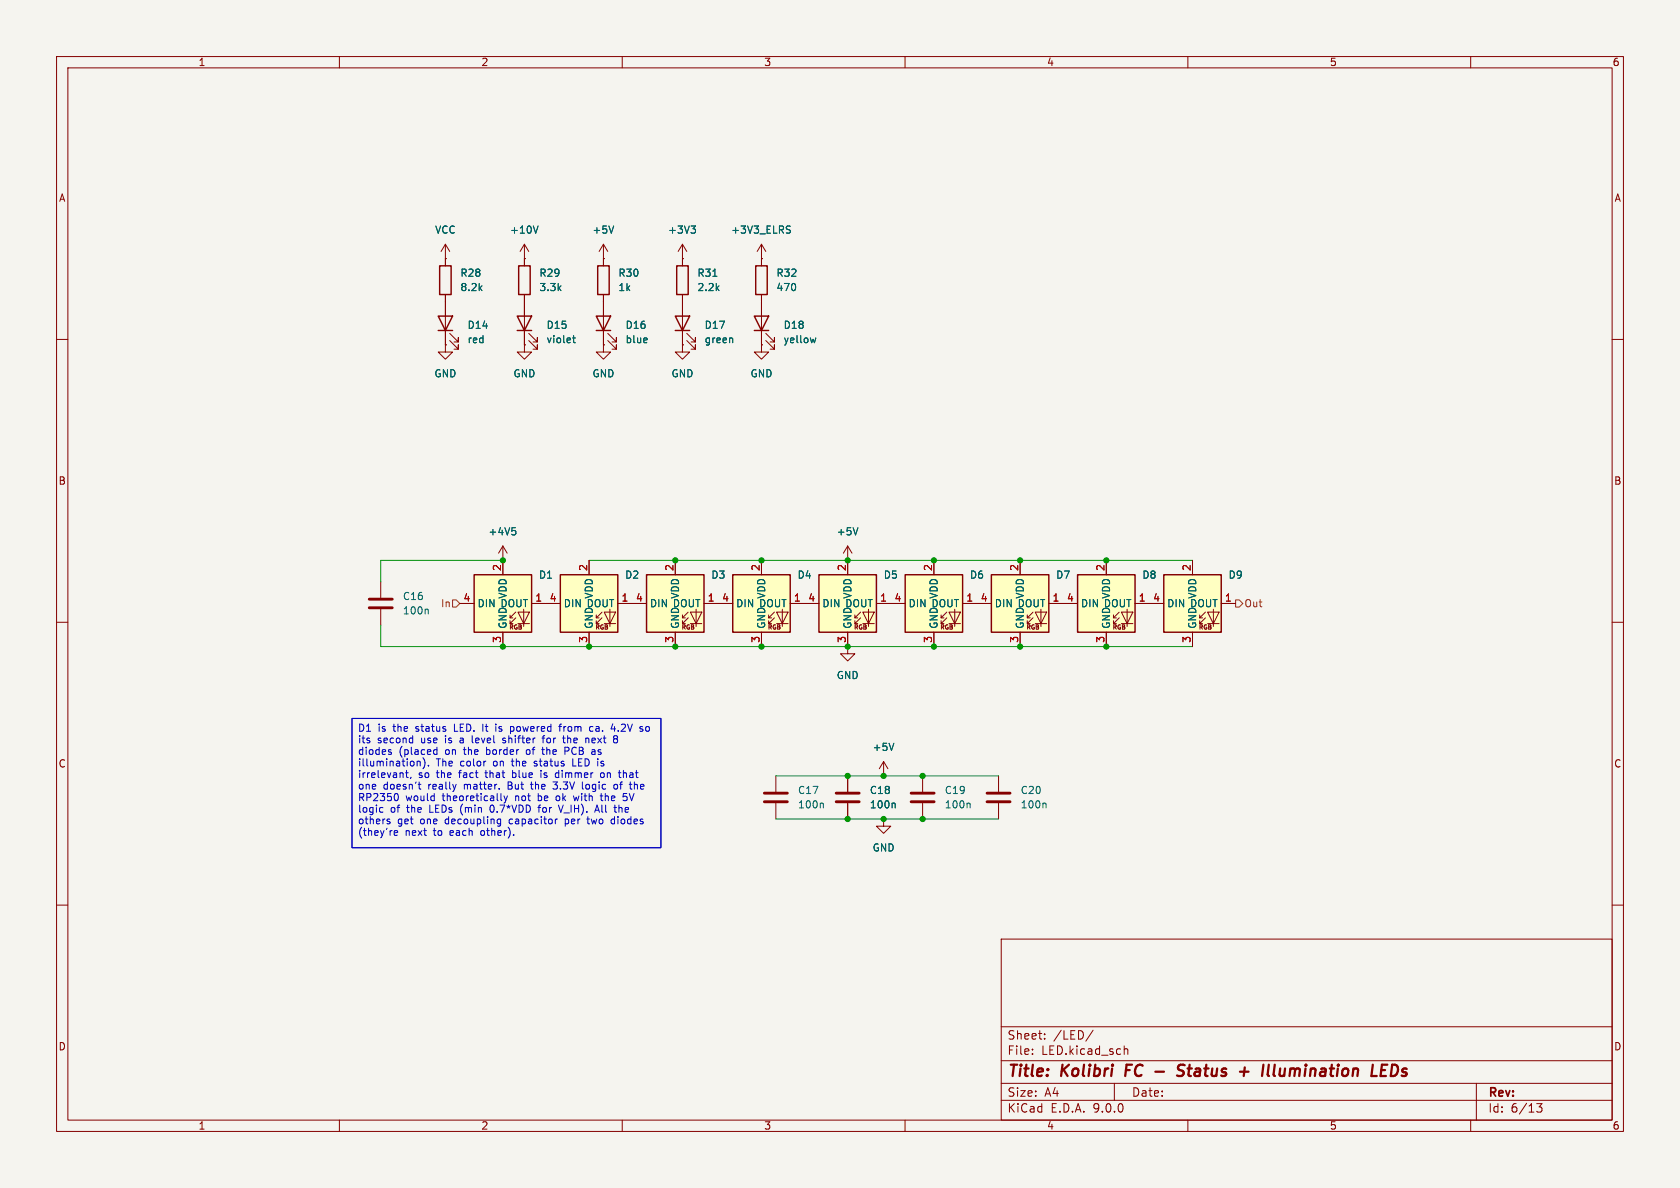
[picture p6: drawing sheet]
<svg xmlns="http://www.w3.org/2000/svg" width="297mm" height="210mm" viewBox="0 0 297 210" stroke-linecap="round" stroke-linejoin="round" font-family="sans-serif">
<path d="M0 0h297v210h-297z" fill="#f5f4ef" stroke="#f5f4ef" stroke-width=".18"/>
<g fill="none" stroke="#840000" stroke-width=".18">
<path d="M10 10h277v190h-277zM12 12h273v186h-273zM60 10v2M110 10v2M160 10v2M210 10v2M260 10v2M78.7 45.7h.1M78.7 43.2v3.8M78.7 52.1v8.9M78.7 43.2l-.7 1.3M78.7 43.2l.8 1.3"/>
<path d="M79.5 58.9l1.5 1.6v-.8v.8h-.7M92.7 45.7h.1M92.7 43.2l-.8 1.3M92.7 43.2l.8 1.3M92.7 43.2v3.8M92.7 52.1v1.2M106.7 45.7h.1M106.7 43.2v3.8M106.7 52.1v8.9M106.7 43.2l-.8 1.3M106.7 43.2l.7 1.3M107.4 58.9l1.6 1.6v-.8v.8h-.8"/>
<path d="M10 60h2M78.7 61v1.2h1.3l-1.3 1.3-1.2-1.3h1.2M78.7 61h.1M79.5 60.2l1.5 1.5v-.7v.7h-.7M92.7 61v1.2h1.3l-1.3 1.3-1.3-1.3h1.3M92.7 61h.1M106.7 61v1.2h1.2l-1.2 1.3-1.3-1.3h1.3M106.7 61h.1M107.4 60.2l1.6 1.5v-.7v.7h-.8M285 60h2M10 110h2M285 110h2"/>
<path d="M156.2 137.2h.1M156.2 134.6l-.8 1.3M156.2 134.6l.8 1.3M156.2 134.6v2.6M10 160h2M177 166h108v32h-108zM285 160h2M60 198v2M110 198v2M160 198v2M177 194.5h108M177 191.5h108"/>
<path d="M177 187.5h108M177 181.5h108M182.5 186.3v.1M182.5 185.5v.1M184.7 183.6v.1M184.7 182.8v.1M193.2 182.1l-1.2 2M197 191.5v3M198.7 184.9v1.5M198.7 185.5l.3-.1 .3 .1 .1 .9M210 198v2M260 198v2"/>
<path d="M261 191.5v6.5M271.7 195.1h.9l-.5 .6 .4 .1v.7l-.2 .1-.6-.1"/>
</g>
<path d="M199.2 188.2l-.3 2M204.3 189.4h1.5M209.4 188.3a.85 .85 0 0 0-1 .1 .45 .45 0 0 0 .2 .8l.3 .1a.49 .49 0 0 1 .4 .5 .49 .49 0 0 1-.5 .4l-.7-.1M219.2 189.4h1.5M223.4 188.2l-.3 2M224.3 188.2l-.2 1.7M225.4 188.2l-.3 1.7 .3 .3M226.3 188.9l-.1 1 .2 .3M244.2 189.2h.7M245.3 188.2h-1l-.2 2h.9M246.6 188.2h-.5l-.2 2 .7-.1" fill="none" stroke="#840000" stroke-width=".4"/>
<path d="M95.1 39.9l-.4 1.3M108.5 39.9l-.4 1.3M114.4 59.8v.2l-.6 .2M158 131.4l-.4 1.3" fill="none" stroke="#006464" stroke-width=".18"/>
<path d="M77.5 55.9h2.5l-1.3 2.5zM77.5 58.4h2.5M77.7 47h2.1v5.1h-2.1zM91.7 47h2v5.1h-2zM105.4 55.9h2.5l-1.2 2.5zM105.4 58.4h2.5M105.7 47h2v5.1h-2z" fill="none" stroke="#840000" stroke-width=".25"/>
<path d="M160 101.6h10.2v10.2h-10.2z" fill="#ffffc2"/>
<g fill="none" stroke="#840000" stroke-width=".18">
<path d="M92.7 53.3v7.7M93.5 58.9l1.5 1.6v-.8v.8h-.8M93.5 60.2l1.5 1.5v-.7v.7h-.8M165.1 99.1v2.5M149.9 114.3v1.3h1.2l-1.2 1.2-1.3-1.2h1.3M149.9 114.3h.1M157.5 106.7h2.5M165.1 111.8v2.5M166.4 109.2h.5M166.4 110.2h.5M167.4 108.2l-1 1v-.5M167.4 109.2l-1 1v-.5"/>
<path d="M167.8 108.2h2l-1 2zM167.8 110.2h2M168.8 107.7v3M170.2 106.7h2.5M163.1 137.2v2.8M176.5 137.2v2.8M163.1 142v2.8M176.5 142v2.8"/>
</g>
<path d="M91.4 55.9h2.6l-1.3 2.5zM91.4 58.4h2.6M160 101.6h10.2v10.2h-10.2z" fill="none" stroke="#840000" stroke-width=".25"/>
<path d="M101.2 59.7h.5M101.4 59.3v1.1l.3 .2M171.3 142l.2 .2v.6M184.7 142l.2 .2v.6" fill="none" stroke="#006464" stroke-width=".18"/>
<path d="M161.1 140.2h4M161.1 141.7h4M174.5 140.2h4.1M174.5 141.7h4.1" fill="none" stroke="#840000" stroke-width=".51"/>
<path d="M175.3 101.6h10.1v10.2h-10.1z" fill="#ffffc2"/>
<path d="M180.3 99.1v2.5M172.7 106.7h2.6M180.3 111.8v2.5M181.6 109.2h.5M181.6 110.2h.5M182.6 108.2l-1 1v-.5M182.6 109.2l-1 1v-.5M183 108.2h2l-1 2zM183 110.2h2M184 107.7v3M185.4 106.7h2.6" fill="none" stroke="#840000" stroke-width=".18"/>
<path d="M175.3 101.6h10.1v10.2h-10.1z" fill="none" stroke="#840000" stroke-width=".25"/>
<path d="M190.5 101.6h10.2v10.2h-10.2z" fill="#ffffc2"/>
<g fill="none" stroke="#840000" stroke-width=".18">
<path d="M149.9 99.1h.1M149.9 96.5l-.8 1.3M149.9 96.5l.7 1.3M149.9 96.5v2.6M195.6 99.1v2.5M188 106.7h2.5M195.6 111.8v2.5M196.8 109.2h.6M196.8 110.2h.6M197.9 108.2l-1.1 1v-.5M197.9 109.2l-1.1 1v-.5M198.2 108.2h2.1l-1 2z"/>
<path d="M198.2 110.2h2.1M199.3 107.7v3M200.7 106.7h2.5"/>
</g>
<path d="M190.5 101.6h10.2v10.2h-10.2z" fill="none" stroke="#840000" stroke-width=".25"/>
<path d="M151.7 93.3l-.4 1.3" fill="none" stroke="#006464" stroke-width=".18"/>
<path d="M144.8 101.6h10.1v10.2h-10.1z" fill="#ffffc2"/>
<g fill="none" stroke="#840000" stroke-width=".18">
<path d="M149.9 99.1v2.5M142.2 106.7h2.6M149.9 111.8v2.5M151.1 109.2h.5M151.1 110.2h.5M152.1 108.2l-1 1v-.5M152.1 109.2l-1 1v-.5M152.5 108.2h2.1l-1.1 2zM152.5 110.2h2.1M153.5 107.7v3M154.9 106.7h2.6M137.2 137.2v2.8"/>
<path d="M149.9 137.2v2.8M137.2 142v2.8M149.9 142v2.8M156.2 144.8v1.3h1.3l-1.3 1.2-1.3-1.2h1.3M156.2 144.8h.1"/>
</g>
<path d="M144.8 101.6h10.1v10.2h-10.1z" fill="none" stroke="#840000" stroke-width=".25"/>
<path d="M135.1 140.2h4.1M135.1 141.7h4.1M147.8 140.2h4.1M147.8 141.7h4.1" fill="none" stroke="#840000" stroke-width=".51"/>
<path d="M145.4 142l.2 .2v.6M158.1 142l.2 .2v.6" fill="none" stroke="#006464" stroke-width=".18"/>
<path d="M205.7 101.6h10.2v10.2h-10.2z" fill="#ffffc2"/>
<g fill="none" stroke="#840000" stroke-width=".18">
<path d="M120.6 45.7h.1M120.6 43.2v3.8M120.6 52.1v8.9M120.6 43.2l-.7 1.3M120.6 43.2l.8 1.3M121.4 58.9l1.5 1.6v-.8v.8h-.7M134.6 45.7h.1M134.6 43.2v3.8M134.6 52.1v8.9M134.6 43.2l-.7 1.3M134.6 43.2l.8 1.3M135.4 58.9l1.5 1.6v-.8v.8h-.8"/>
<path d="M120.6 61v1.2h1.3l-1.3 1.3-1.2-1.3h1.2M120.6 61h.1M121.4 60.2l1.5 1.5v-.7v.7h-.7M134.6 61v1.2h1.3l-1.3 1.3-1.3-1.3h1.3M134.6 61h.1M135.4 60.2l1.5 1.5v-.7v.7h-.8M210.8 99.1v2.5M67.3 102.9v2.8M67.3 107.7v2.8M203.2 106.7h2.5M210.8 111.8v2.5M212.1 109.2h.5"/>
<path d="M212.1 110.2h.5M213.1 108.2l-1 1v-.5M213.1 109.2l-1 1v-.5M213.5 108.2h2l-1 2zM213.5 110.2h2M214.5 107.7v3M215.9 106.7h2.5"/>
</g>
<path d="M119.4 55.9h2.5l-1.3 2.5zM119.4 58.4h2.5M119.6 47h2.1v5.1h-2.1zM133.3 55.9h2.6l-1.3 2.5zM133.3 58.4h2.6M133.6 47h2v5.1h-2zM205.7 101.6h10.2v10.2h-10.2z" fill="none" stroke="#840000" stroke-width=".25"/>
<path d="M122.2 39.9h.7l-.4 .5M139.2 39.9l.5 .1M122.7 40.4l.2 .3v.3l-.2 .2M126 48.8h.7M129.5 59.8v.8M139.2 40.6l.4 .1 .1 .3-.2 .2h-.3M144.2 59.7l-.2 .9-.3-.6M75.5 107.7l.2 .2v.6" fill="none" stroke="#006464" stroke-width=".18"/>
<path d="M65.3 105.9h4M65.3 107.4h4" fill="none" stroke="#840000" stroke-width=".51"/>
<path d="M83.8 101.6h10.2v10.2h-10.2z" fill="#ffffc2"/>
<g fill="none" stroke="#840000" stroke-width=".18">
<path d="M88.9 99.1h.1M88.9 96.5v5.1M88.9 96.5l-.8 1.3M88.9 96.5l.8 1.3M81.3 106.7h2.5M88.9 111.8v2.5M90.2 109.2h.5M90.2 110.2h.5M91.2 108.2l-1 1v-.5M91.2 109.2l-1 1v-.5M91.6 108.2h2l-1 2zM91.6 110.2h2"/>
<path d="M92.6 107.7v3M94 106.7h2.5"/>
</g>
<path d="M83.8 101.6h10.2v10.2h-10.2z" fill="none" stroke="#840000" stroke-width=".25"/>
<path d="M90.5 93.3h.6M91 93.8l.2 .2v.3l-.2 .3" fill="none" stroke="#006464" stroke-width=".18"/>
<path d="M99.1 101.6h10.1v10.2h-10.1z" fill="#ffffc2"/>
<path d="M104.1 99.1v2.5M96.5 106.7h2.6M104.1 111.8v2.5M105.4 109.2h.5M105.4 110.2h.5M106.4 108.2l-1 1v-.5M106.4 109.2l-1 1v-.5M106.8 108.2h2l-1 2zM106.8 110.2h2M107.8 107.7v3M109.2 106.7h2.6" fill="none" stroke="#840000" stroke-width=".18"/>
<path d="M99.1 101.6h10.1v10.2h-10.1z" fill="none" stroke="#840000" stroke-width=".25"/>
<path d="M129.5 101.6h10.2v10.2h-10.2z" fill="#ffffc2"/>
<path d="M134.6 99.1v2.5M127 106.7h2.5M134.6 111.8v2.5M135.9 109.2h.5M135.9 110.2h.5M136.9 108.2l-1 1v-.5M136.9 109.2l-1 1v-.5M137.3 108.2h2l-1 2zM137.3 110.2h2M138.3 107.7v3M139.7 106.7h2.5" fill="none" stroke="#840000" stroke-width=".18"/>
<path d="M129.5 101.6h10.2v10.2h-10.2z" fill="none" stroke="#840000" stroke-width=".25"/>
<path d="M114.3 101.6h10.2v10.2h-10.2z" fill="#ffffc2"/>
<g fill="none" stroke="#840000" stroke-width=".18">
<path d="M78.7 45.7h.1M78.7 45.7v1.3M78.7 52.1v3.8M78.7 58.4v2.6M92.7 45.7h.1M92.7 45.7v1.3M92.7 52.1v3.8M92.7 58.4v2.6M106.7 45.7h.1M106.7 45.7v1.3M106.7 52.1v3.8M106.7 58.4v2.6"/>
<path d="M120.6 45.7h.1M120.6 45.7v1.3M120.6 52.1v3.8M120.6 58.4v2.6M134.6 45.7h.1M134.6 45.7v1.3M134.6 52.1v3.8M134.6 58.4v2.6M78.7 61h.1M92.7 61h.1M106.7 61h.1M120.6 61h.1"/>
<path d="M134.6 61h.1M88.9 99.1h.1M88.9 99.1v2.5M104.1 99.1v2.5M119.4 99.1v2.5M134.6 99.1v2.5M149.9 99.1h.1M149.9 99.1v2.5M165.1 99.1v2.5M180.3 99.1v2.5M195.6 99.1v2.5M210.8 99.1v2.5"/>
<path d="M81.3 106.7h2.5M88.9 111.8v2.5M94 106.7h5.1M104.1 111.8v2.5M109.2 106.7h5.1M119.4 111.8v2.5M120.6 109.2h.6M120.6 110.2h.6M121.7 108.2l-1.1 1v-.5M121.7 109.2l-1.1 1v-.5M122 108.2h2.1l-1 2zM122 110.2h2.1"/>
<path d="M123.1 107.7v3M124.5 106.7h5M134.6 111.8v2.5M139.7 106.7h5.1M149.9 114.3h.1M149.9 111.8v2.5M154.9 106.7h5.1M165.1 111.8v2.5M170.2 106.7h5.1M180.3 111.8v2.5M185.4 106.7h5.1M195.6 111.8v2.5"/>
<path d="M200.7 106.7h5M210.8 111.8v2.5M215.9 106.7h2.5M149.9 137.2v2.8M156.2 137.2h.1M149.9 142v2.8M156.2 144.8h.1"/>
</g>
<path d="M114.3 101.6h10.2v10.2h-10.2z" fill="none" stroke="#840000" stroke-width=".25"/>
<path d="M80 106h.6l.7 .7-.7 .6h-.6zM218.4 106h.7l.6 .7-.6 .6h-.7z" fill="none" stroke="#725600" stroke-width=".18"/>
<path d="M88.9 99.1h-21.6v3.8M104.1 99.1h106.7M67.3 110.5v3.8h143.5M137.2 137.2h39.3M137.2 144.8h39.3" fill="none" stroke="#009600" stroke-width=".18"/>
<g fill="none" stroke="#0000c2" stroke-width=".18">
<path d="M62.2 127h54.6v22.9h-54.6zM68.8 132.9l.3 .1 .1 .2-.2 .2h-.2M68.8 132.5l.3 .1M71.9 136.2v1.1l.3 .2M72.7 137.4l-.2 .2M72.8 130.5h.2M73 130v1.3M73 131.3h-.2M73.7 134.6v.8M73.9 138.7h.5M74.1 138.2v1.1l.3 .2M74.3 134.7v.7"/>
<path d="M75.1 134.5v.8l-.3 .6M75.7 135.3v.1M76.8 133.3h.5M76.8 132.6h.5M77.3 132.1v1.3M80.6 138.7l-.3 .8M83.5 130v1.1l.2 .2M85.4 128v1.3M87.7 128v.1M87.7 128.4v.9M88.3 139.4v.1M88.9 131.3h.3"/>
<path d="M89.2 130.5l-.3 .2v.1l.3 .1M90.3 128.5l.3-.1 .2 .1M90.6 136.2v1.3M90.6 137.4l.1 .1M90.7 136.6l-.1 .1M90.8 129.2l-.2 .1-.3-.1M93.2 132.6l-.2 .2 .2 .5M93.8 138.7h.4M93.9 138.2l.1 1.2M94.4 135.3l.1 .1M94.6 134.6l-.2 .1 .2 .3M95.6 136.6v.9"/>
<path d="M95.8 132.5h.4M95.9 132.1v1.1l.3 .2M96 130.2v1.1M97.8 139.4l.5 .1M97.8 138.2h.7l-.4 .5h.2M98.2 137.3l.2 .2 .4-.1M98.8 136.7l-.4-.1-.2 .1M98.8 128.4h.5M99.3 128l-.3 .2v1.1M99.4 130.5h.5M99.7 131.3h.2M100.4 132.1h-.5v1.3"/>
<path d="M100.5 132.7l-.6 .1M101.3 134.1v1.3h.6M103 138.2v1.1l.1 .2M103.7 130.5l.4 .2v.6M104.2 129l.3 .3 .3-.1M104.8 128.5l-.3-.1-.3 .3M105 132.5l.2 .2v.7M105.2 133.3l-.1 .1M105.2 132.8l-.1 .1M106.2 136.7l.2-.1 .4 .1v.5l-.1 .2-.3 .1-.2-.2zM108.3 127.9l-.3 1h.8M108.6 138.8l.2-.1 .3 .1 .1 .5-.1 .1-.3 .1-.2-.1z"/>
<path d="M108.6 128.4v.9M108.7 130h.2l.3 .3-.3 .3M108.7 130.6h.2M108.9 130.6l.3 .2v.3l-.1 .2h-.4M109.5 136.2v1.1M110.2 136.2v1.3M110.4 136.6l-.2 .1M112.1 138.2v1.3M112.3 138.7l-.2 .1M114.6 128.4l-.3 .1-.2 .2 .1 .5 .4 .1M67.3 142.7l.4 .1M67.7 143.5l-.4 .1"/>
<path d="M68.6 145.2l.3 .1 .1 .2-.2 .1h-.3M68.6 144.8h.3M69.8 146.9v.7h.4M70.3 147v.1l-.6 .2M70.4 140.5v.6l-.1 .3-.2 .1M86.6 142.8l.2 .7M88 145.6h.5M88 144.8h.5M88.5 144.8v1l-.2 .3-.3-.1M88.6 140.3v1.1l.1 .1M89.1 140.7l.3 .8M89.4 141.5l-.3 .5"/>
<path d="M89.7 140.7l-.3 .8M95.1 142.7h.5M95.3 142.5v1.1M98.4 140.8l-.1 .1 .1 .6M98.5 144.8l-.3 .1M98.7 142.3l.4 1.3 .5-1.3M99.9 144.8v1.3M99.9 145.6h.2M101.4 140.7l.2 .8 .3-.6M103.9 144.4v1.1l.3 .1M105.1 143.6l.5-1.3 .4 1.3M105.3 143.2h.6"/>
<path d="M106.3 140.3v1.1l.3 .1M108 145.4l.3 .2h.3M108.5 142.7h.5M108.6 144.8h-.3l-.3 .2M108.9 143.6h.1M109.4 142.3v1.3M109.6 142.7l-.2 .2M110.2 140.8h.4l.3 .2M110.9 141.3l-.3 .2h-.4"/>
</g>
<g fill="none" stroke="#006464" stroke-width=".18">
<path d="M95.1 39.9l-.4 1.3M108.5 39.9l-.4 1.3M122.2 39.9h.7l-.4 .5M139.2 39.9l.5 .1M101.2 59.7h.5M101.4 59.3v1.1l.3 .2M114.4 59.8v.2l-.6 .2M122.7 40.4l.2 .3v.3l-.2 .2M126 48.8h.7M129.5 59.8v.8M139.2 40.6l.4 .1 .1 .3-.2 .2h-.3M144.2 59.7l-.2 .9-.3-.6"/>
<path d="M90.5 93.3h.6M91 93.8l.2 .2v.3l-.2 .3M151.7 93.3l-.4 1.3M158 131.4l-.4 1.3M158.1 142l.2 .2v.6"/>
</g>
<g fill="#009600" stroke="#009600" stroke-width=".18">
<circle cx="104.1" cy="114.3" r=".46"/>
<circle cx="88.9" cy="114.3" r=".46"/>
<circle cx="134.6" cy="99.1" r=".46"/>
<circle cx="134.6" cy="114.3" r=".46"/>
<circle cx="119.4" cy="99.1" r=".46"/>
<circle cx="119.4" cy="114.3" r=".46"/>
<circle cx="88.9" cy="99.1" r=".46"/>
<circle cx="180.3" cy="99.1" r=".46"/>
<circle cx="180.3" cy="114.3" r=".46"/>
<circle cx="165.1" cy="99.1" r=".46"/>
<circle cx="165.1" cy="114.3" r=".46"/>
<circle cx="149.9" cy="137.2" r=".46"/>
<circle cx="156.2" cy="137.2" r=".46"/>
<circle cx="163.1" cy="144.8" r=".46"/>
<circle cx="163.1" cy="137.2" r=".46"/>
<circle cx="195.6" cy="99.1" r=".46"/>
<circle cx="149.9" cy="99.1" r=".46"/>
<circle cx="149.9" cy="114.3" r=".46"/>
<circle cx="156.2" cy="144.8" r=".46"/>
<circle cx="149.9" cy="144.8" r=".46"/>
<circle cx="195.6" cy="114.3" r=".46"/>
</g>
<g font-size="2.8" fill="#840000">
<text x="178" y="190.9">Title:</text>
<text x="187.7" y="190.9">Kolibri</text>
<text x="199.8" y="190.9">FC</text>
<text x="210.6" y="190.9">Status</text>
<text x="222.4" y="190.9">+</text>
<text x="227.2" y="190.9">Illumination</text>
<text x="247.3" y="190.9">LEDs</text>
</g>
<g font-size="2.1" fill="#840000">
<text x="178" y="184">Sheet:</text>
<text x="186.2" y="184">/LED/</text>
<text x="178" y="186.7">File:</text>
<text x="184.1" y="186.7">LED.kicad_sch</text>
<text x="178" y="196.9">KiCad</text>
<text x="178" y="194.1">Size:</text>
<text x="184.7" y="194.1">A4</text>
<text x="185.7" y="196.9">E.D.A.</text>
<text x="193.3" y="196.9">9.0.0</text>
<text x="200" y="194.1">Date:</text>
<text x="263" y="194.3">Rev:</text>
<text x="263" y="196.9">Id:</text>
<text x="267.1" y="196.9">6/13</text>
</g>
<g font-size="1.8" fill="#840000">
<text x="35" y="11.9">1</text>
<text x="85" y="11.9">2</text>
<text x="135" y="11.9">3</text>
<text x="185" y="11.9">4</text>
<text x="235" y="11.9">5</text>
<text x="285" y="11.9">6</text>
<text x="10.3" y="35.9">A</text>
<text x="285.3" y="35.9">A</text>
<text x="10.3" y="85.9">B</text>
<text x="285.3" y="85.9">B</text>
<text x="10.3" y="135.9">C</text>
<text x="285.3" y="135.9">C</text>
<text x="10.3" y="185.9">D</text>
<text x="285.3" y="185.9">D</text>
<text x="35" y="199.9">1</text>
<text x="85" y="199.9">2</text>
<text x="135" y="199.9">3</text>
<text x="185" y="199.9">4</text>
<text x="235" y="199.9">5</text>
<text x="285" y="199.9">6</text>
</g>
<g font-size="1.8" fill="#006464">
<text x="76.8" y="41.5">VCC</text>
<text x="90.1" y="41.5">+10V</text>
<text x="104.6" y="41.5">+5V</text>
<text x="118" y="41.5">+3V3</text>
<text x="129.2" y="41.5">+3V3_ELRS</text>
<text x="81.3" y="51.7">8.2k</text>
<text x="81.3" y="49.1">R28</text>
<text x="95.3" y="51.7">3.3k</text>
<text x="95.3" y="49.1">R29</text>
<text x="109.2" y="49.1">R30</text>
<text x="109.2" y="51.7">1k</text>
<text x="123.2" y="51.7">2.2k</text>
<text x="123.2" y="49.1">R31</text>
<text x="137.2" y="51.7">470</text>
<text x="137.2" y="49.1">R32</text>
<text x="82.6" y="58.3">D14</text>
<text x="96.5" y="58.3">D15</text>
<text x="110.5" y="58.3">D16</text>
<text x="124.5" y="58.3">D17</text>
<text x="138.4" y="58.3">D18</text>
<text x="82.6" y="60.9">red</text>
<text x="96.5" y="60.9">violet</text>
<text x="110.5" y="60.9">blue</text>
<text x="124.5" y="60.9">green</text>
<text x="138.4" y="60.9">yellow</text>
<text x="76.7" y="66.9">GND</text>
<text x="90.7" y="66.9">GND</text>
<text x="104.6" y="66.9">GND</text>
<text x="118.6" y="66.9">GND</text>
<text x="132.6" y="66.9">GND</text>
<text x="86.3" y="94.8">+4V5</text>
<text x="147.8" y="94.8">+5V</text>
<text x="71.1" y="106.3">C16</text>
<text x="84.3" y="107.5">DIN DOUT</text>
<text x="89.8" y="105.9" transform="rotate(-90 89.8 105.9)">VDD</text>
<text x="95.2" y="102.5">D1</text>
<text x="99.6" y="107.5">DIN DOUT</text>
<text x="105" y="105.9" transform="rotate(-90 105 105.9)">VDD</text>
<text x="110.4" y="102.5">D2</text>
<text x="114.8" y="107.5">DIN DOUT</text>
<text x="120.2" y="105.9" transform="rotate(-90 120.2 105.9)">VDD</text>
<text x="125.7" y="102.5">D3</text>
<text x="130" y="107.5">DIN DOUT</text>
<text x="135.5" y="105.9" transform="rotate(-90 135.5 105.9)">VDD</text>
<text x="140.9" y="102.5">D4</text>
<text x="145.3" y="107.5">DIN DOUT</text>
<text x="150.7" y="105.9" transform="rotate(-90 150.7 105.9)">VDD</text>
<text x="156.1" y="102.5">D5</text>
<text x="160.5" y="107.5">DIN DOUT</text>
<text x="166" y="105.9" transform="rotate(-90 166 105.9)">VDD</text>
<text x="171.4" y="102.5">D6</text>
<text x="175.8" y="107.5">DIN DOUT</text>
<text x="181.2" y="105.9" transform="rotate(-90 181.2 105.9)">VDD</text>
<text x="186.6" y="102.5">D7</text>
<text x="191" y="107.5">DIN DOUT</text>
<text x="196.4" y="105.9" transform="rotate(-90 196.4 105.9)">VDD</text>
<text x="201.9" y="102.5">D8</text>
<text x="206.2" y="107.5">DIN DOUT</text>
<text x="211.7" y="105.9" transform="rotate(-90 211.7 105.9)">VDD</text>
<text x="217.1" y="102.5">D9</text>
<text x="71.1" y="108.8">100n</text>
<text x="89.8" y="111.3" transform="rotate(-90 89.8 111.3)">GND</text>
<text x="105" y="111.3" transform="rotate(-90 105 111.3)">GND</text>
<text x="120.2" y="111.3" transform="rotate(-90 120.2 111.3)">GND</text>
<text x="135.5" y="111.3" transform="rotate(-90 135.5 111.3)">GND</text>
<text x="150.7" y="111.3" transform="rotate(-90 150.7 111.3)">GND</text>
<text x="166" y="111.3" transform="rotate(-90 166 111.3)">GND</text>
<text x="181.2" y="111.3" transform="rotate(-90 181.2 111.3)">GND</text>
<text x="196.4" y="111.3" transform="rotate(-90 196.4 111.3)">GND</text>
<text x="211.7" y="111.3" transform="rotate(-90 211.7 111.3)">GND</text>
<text x="147.8" y="120.2">GND</text>
<text x="154.2" y="132.9">+5V</text>
<text x="141" y="143.1">100n</text>
<text x="141" y="140.6">C17</text>
<text x="153.7" y="143.1">100n</text>
<text x="153.7" y="140.6">C18</text>
<text x="166.9" y="143.1">100n</text>
<text x="166.9" y="140.6">C19</text>
<text x="180.3" y="143.1">100n</text>
<text x="180.3" y="140.6">C20</text>
<text x="154.2" y="150.7">GND</text>
</g>
<g font-size="1.8" fill="#a90000">
<text x="88.6" y="101" transform="rotate(-90 88.6 101)">2</text>
<text x="103.9" y="101" transform="rotate(-90 103.9 101)">2</text>
<text x="119.1" y="101" transform="rotate(-90 119.1 101)">2</text>
<text x="134.4" y="101" transform="rotate(-90 134.4 101)">2</text>
<text x="149.6" y="101" transform="rotate(-90 149.6 101)">2</text>
<text x="164.8" y="101" transform="rotate(-90 164.8 101)">2</text>
<text x="180.1" y="101" transform="rotate(-90 180.1 101)">2</text>
<text x="195.3" y="101" transform="rotate(-90 195.3 101)">2</text>
<text x="210.6" y="101" transform="rotate(-90 210.6 101)">2</text>
<text x="81.8" y="106.4">4</text>
<text x="94.5" y="106.4">1</text>
<text x="97.1" y="106.4">4</text>
<text x="109.8" y="106.4">1</text>
<text x="112.3" y="106.4">4</text>
<text x="125" y="106.4">1</text>
<text x="127.6" y="106.4">4</text>
<text x="140.3" y="106.4">1</text>
<text x="142.8" y="106.4">4</text>
<text x="155.5" y="106.4">1</text>
<text x="158" y="106.4">4</text>
<text x="170.7" y="106.4">1</text>
<text x="173.3" y="106.4">4</text>
<text x="186" y="106.4">1</text>
<text x="188.5" y="106.4">4</text>
<text x="201.2" y="106.4">1</text>
<text x="203.8" y="106.4">4</text>
<text x="216.5" y="106.4">1</text>
<text x="88.6" y="113.7" transform="rotate(-90 88.6 113.7)">3</text>
<text x="103.9" y="113.7" transform="rotate(-90 103.9 113.7)">3</text>
<text x="119.1" y="113.7" transform="rotate(-90 119.1 113.7)">3</text>
<text x="134.4" y="113.7" transform="rotate(-90 134.4 113.7)">3</text>
<text x="149.6" y="113.7" transform="rotate(-90 149.6 113.7)">3</text>
<text x="164.8" y="113.7" transform="rotate(-90 164.8 113.7)">3</text>
<text x="180.1" y="113.7" transform="rotate(-90 180.1 113.7)">3</text>
<text x="195.3" y="113.7" transform="rotate(-90 195.3 113.7)">3</text>
<text x="210.6" y="113.7" transform="rotate(-90 210.6 113.7)">3</text>
</g>
<g font-size="1.8" fill="#725600">
<text x="77.9" y="107.5">In</text>
<text x="219.9" y="107.5">Out</text>
</g>
<g font-size="1.8" fill="#0000c2">
<text x="63.2" y="129.7">D1</text>
<text x="63.2" y="131.7">its</text>
<text x="66.7" y="131.7">second</text>
<text x="66.8" y="129.7">is</text>
<text x="69.6" y="129.7">the</text>
<text x="73.8" y="129.7">status</text>
<text x="74.5" y="131.7">use</text>
<text x="79" y="131.7">is</text>
<text x="80.7" y="129.7">LED.</text>
<text x="81.8" y="131.7">a</text>
<text x="84.1" y="131.7">level</text>
<text x="86" y="129.7">It</text>
<text x="88.5" y="129.7">is</text>
<text x="89.7" y="131.7">shifter</text>
<text x="91.3" y="129.7">powered</text>
<text x="97" y="131.7">for</text>
<text x="100.2" y="129.7">from</text>
<text x="100.9" y="131.7">the</text>
<text x="105" y="131.7">next</text>
<text x="105.7" y="129.7">ca.</text>
<text x="109.7" y="129.7">4.2V</text>
<text x="115" y="129.7">so</text>
<text x="63.2" y="133.8">diodes</text>
<text x="63.2" y="135.8">illumination).</text>
<text x="63.2" y="137.9">irrelevant,</text>
<text x="70.5" y="133.8">(placed</text>
<text x="74" y="137.9">so</text>
<text x="77.1" y="135.8">The</text>
<text x="77.3" y="137.9">the</text>
<text x="78.8" y="133.8">on</text>
<text x="81.5" y="137.9">fact</text>
<text x="81.5" y="135.8">color</text>
<text x="82.3" y="133.8">the</text>
<text x="86.3" y="137.9">that</text>
<text x="86.4" y="133.8">border</text>
<text x="87.5" y="135.8">on</text>
<text x="91" y="135.8">the</text>
<text x="91.2" y="137.9">blue</text>
<text x="93.7" y="133.8">of</text>
<text x="95.1" y="135.8">status</text>
<text x="96.5" y="137.9">is</text>
<text x="96.8" y="133.8">the</text>
<text x="99.3" y="137.9">dimmer</text>
<text x="100.9" y="133.8">PCB</text>
<text x="102.1" y="135.8">LED is</text>
<text x="105.9" y="133.8">as</text>
<text x="107.4" y="137.9">on</text>
<text x="110.9" y="137.9">that</text>
<text x="63.2" y="139.9">one</text>
<text x="63.2" y="141.9">RP2350</text>
<text x="63.2" y="144">logic</text>
<text x="67.7" y="139.9">doesn't</text>
<text x="69" y="144">of</text>
<text x="71.7" y="141.9">would</text>
<text x="72.1" y="144">the</text>
<text x="75.8" y="139.9">really</text>
<text x="76.2" y="144">LEDs</text>
<text x="78.3" y="141.9">theoretically</text>
<text x="81.8" y="144">(min</text>
<text x="82.3" y="139.9">matter.</text>
<text x="87.3" y="144">0.7*VDD</text>
<text x="90.2" y="139.9">But</text>
<text x="91.4" y="141.9">not</text>
<text x="94.6" y="139.9">the</text>
<text x="95.6" y="141.9">be</text>
<text x="96.1" y="144">for</text>
<text x="98.7" y="139.9">3.3V</text>
<text x="99" y="141.9">ok</text>
<text x="99.9" y="144">V_IH).</text>
<text x="102.3" y="141.9">with</text>
<text x="104" y="139.9">logic</text>
<text x="106.5" y="144">All</text>
<text x="107.3" y="141.9">the</text>
<text x="109.8" y="139.9">of</text>
<text x="110.1" y="144">the</text>
<text x="111.4" y="141.9">5V</text>
<text x="112.8" y="139.9">the</text>
<text x="63.2" y="146">others</text>
<text x="63.2" y="148.1">(they're</text>
<text x="70.3" y="146">get</text>
<text x="71.6" y="148.1">next</text>
<text x="74.4" y="146">one</text>
<text x="76.8" y="148.1">to</text>
<text x="79" y="146">decoupling</text>
<text x="79.8" y="148.1">each</text>
<text x="85.5" y="148.1">other).</text>
<text x="90.5" y="146">capacitor</text>
<text x="100.5" y="146">per</text>
<text x="104.7" y="146">two</text>
<text x="109.1" y="146">diodes</text>
</g>
<g font-size="1.1" fill="#840000">
<text x="89.9" y="111.5">RGB</text>
<text x="105.1" y="111.5">RGB</text>
<text x="120.4" y="111.5">RGB</text>
<text x="135.6" y="111.5">RGB</text>
<text x="150.9" y="111.5">RGB</text>
<text x="166.1" y="111.5">RGB</text>
<text x="181.3" y="111.5">RGB</text>
<text x="196.6" y="111.5">RGB</text>
<text x="211.8" y="111.5">RGB</text>
</g>
</svg>
